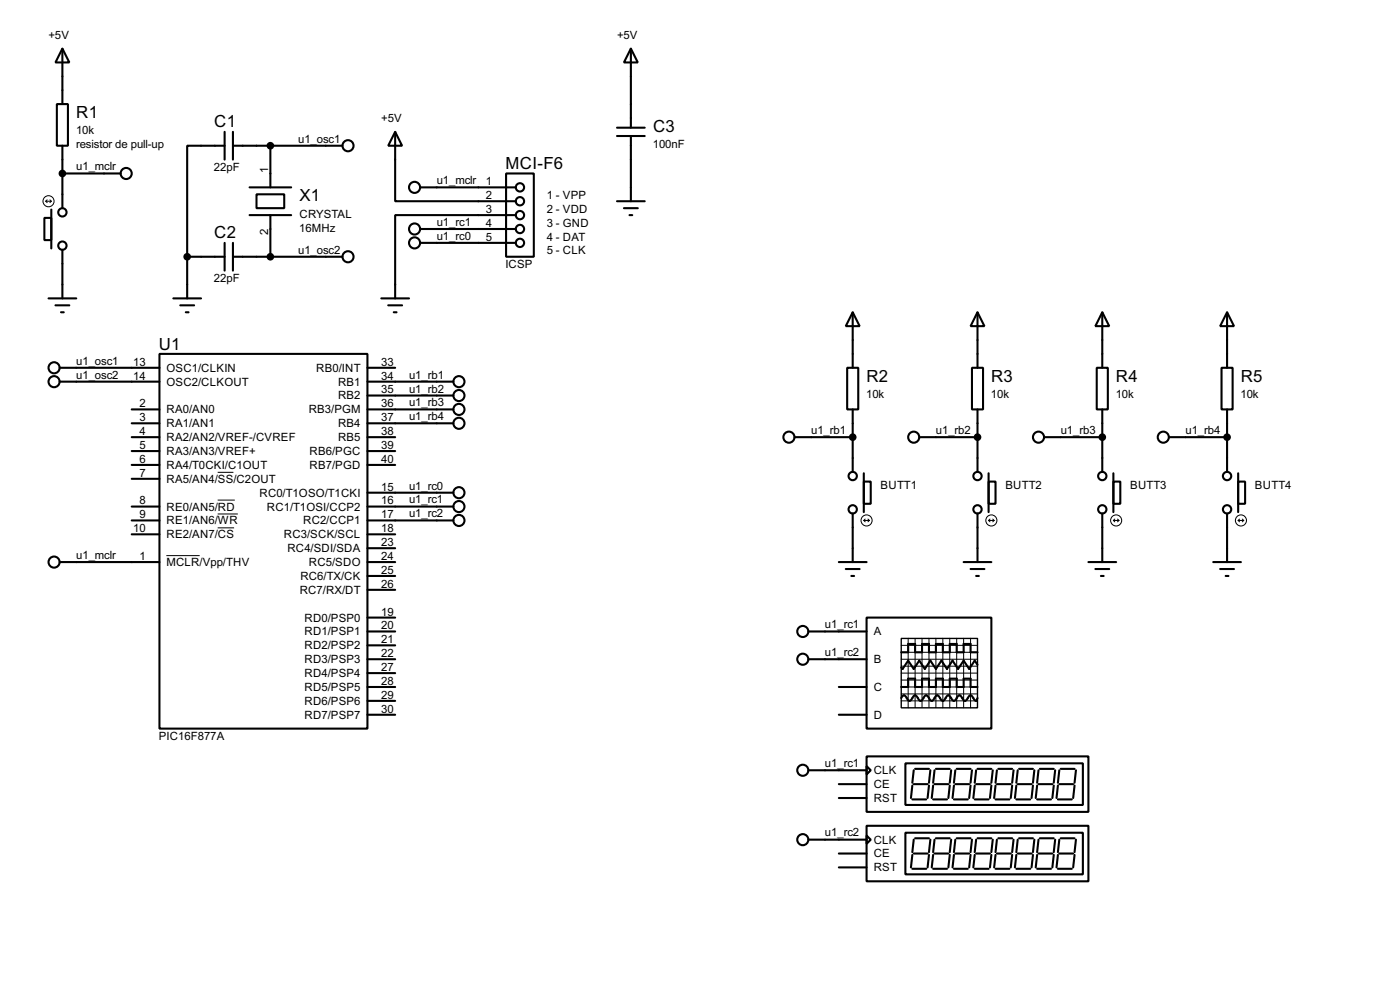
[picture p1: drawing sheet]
<svg xmlns="http://www.w3.org/2000/svg" width="256mm" height="180mm" viewBox="0 0 256 180" stroke-linecap="round" stroke-linejoin="round" font-family="sans-serif">
<g fill="none" stroke="#000" stroke-width=".38">
<path d="M10.4 19h2v7.7h-2zM11.4 8.9l1.3 2.5h-2.5zM11.4 8.9v10.1M115.6 8.9l1.2 2.5h-2.5zM115.6 8.9v14.5M8.1 39.9h1.3v4h-1.3zM9.4 38.4v7.1M11.4 26.7v11.4M11.4 31.7h10.7M41.1 26.7h-6.8v20.3M41.1 24.1v5.1M42.7 26.7h20"/>
<path d="M42.7 24.1v5.1M45.7 34.3h7.6M45.7 39.4h7.6M47 35.6h5.1v2.5h-5.1zM49.5 26.7v7.6M49.5 39.4v7.6M72.4 24.1l1.3 2.6h-2.6zM72.4 24.1v12.7h22.1M77 34.3h17.5M92.7 31.7h5.1v15.3h-5.1zM94.5 39.4h-22.1v15.2M113 36.8h5.1"/>
<path d="M113 24.9h5.1M113 23.4h5.1M114.3 38.1h2.5M115.3 39.4h.5M115.6 24.9v11.9M8.9 54.6h5.1M10.2 55.9h2.5M11.2 57.1h.5M11.4 45.7v8.9M31.7 54.6h5.1M33 55.9h2.6M34 57.1h.5"/>
<path d="M34.3 47v7.6M34.3 47h6.8M41.1 44.4v5.1M42.7 47h20M42.7 44.4v5.1M69.8 54.6h5.1M71.1 55.9h2.6M72.1 57.1h.5M77 44.4h17.5M77 41.9h17.5M156.2 57.1l1.3 2.6h-2.6zM156.2 57.1v10.2"/>
<path d="M179.1 57.1l1.2 2.6h-2.5zM179.1 57.1v10.2M201.9 57.1l1.3 2.6h-2.5zM201.9 57.1v10.2M224.8 57.1l1.3 2.6h-2.6zM224.8 57.1v10.2M10.9 67.3h18.3M10.9 69.8h18.3M24.1 74.9h5.1M24.1 77.5h5.1M29.2 64.8h38.1v68.5h-38.1zM67.3 67.3h5.1"/>
<path d="M67.3 69.8h15.8M67.3 72.4h15.8M67.3 74.9h15.8M67.3 77.5h15.8M155.2 67.3h2v7.6h-2zM156.2 74.9v11.5M178.1 67.3h2v7.6h-2zM179.1 74.9v11.5M200.9 67.3h2v7.6h-2zM201.9 74.9v11.5M223.8 67.3h2v7.6h-2zM224.8 74.9v11.5"/>
<path d="M24.1 92.7h5.1M24.1 95.2h5.1M24.1 80h5.1M24.1 85.1h5.1M24.1 87.6h5.1M24.1 97.8h5.1M24.1 82.5h5.1M67.3 90.2h15.8M67.3 92.7h15.8M67.3 95.2h15.8M67.3 80h5.1M67.3 85.1h5.1"/>
<path d="M67.3 97.8h5.1M67.3 82.5h5.1M145.5 80h10.7M156.2 94v8.9M158.2 88.1h1.3v4.1h-1.3zM158.2 86.6v7.1M168.4 80h10.7M179.1 94v8.9M181.1 88.1h1.3v4.1h-1.3zM181.1 86.6v7.1M191.3 80h10.6M201.9 94v8.9"/>
<path d="M204 88.1h1.2v4.1h-1.2zM204 86.6v7.1M214.1 80h10.7M224.8 94v8.9M226.8 88.1h1.3v4.1h-1.3zM226.8 86.6v7.1M10.9 102.9h18.3M67.3 102.9h5.1M67.3 115.6h5.1M67.3 113h5.1M67.3 118.1h5.1M67.3 107.9h5.1"/>
<path d="M67.3 105.4h5.1M67.3 100.3h5.1M148.1 115.6h10.6M153.7 102.9h5M154.9 104.1h2.6M156 105.4h.5M158.7 113h22.9v20.3h-22.9zM165.1 119.4h1.3v-1.5h1.2v1.5h1.3v-1.5h1.3v1.5h1.2v-1.5h1.3v1.5h1.3v-1.5h1.3v1.5h1.2v-1.5h1.3v1.5h1.3M176.5 102.9h5.1M177.8 104.1h2.5M178.8 105.4h.5M199.4 102.9h5.1"/>
<path d="M200.7 104.1h2.5M201.7 105.4h.5M222.2 102.9h5.1M223.5 104.1h2.6M224.5 105.4h.5M67.3 120.6h5.1M67.3 130.8h5.1M67.3 128.3h5.1M67.3 125.7h5.1M67.3 123.2h5.1M148.1 120.6h10.6M153.7 130.8h5"/>
<path d="M153.7 125.7h5M158.7 138.4h40.7v10.2h-40.7zM165.1 127.8l.2-.4 .3-.1 .3 .1 .5 .7 .2 .2 .3-.2 .5-.7 .2-.1 .3 .1 .5 .7 .3 .2 .2-.2 .5-.7 .3-.1 .2 .1 .5 .7 .3 .2 .2-.2 .5-.7 .3-.1 .2 .1 .6 .7 .2 .2 .3-.2 .5-.7 .2-.1 .3 .1 .5 .7 .3 .2 .2-.2 .5-.7 .3-.1 .2 .1 .5 .7 .3 .2 .2-.2 .5-.7 .3-.1 .2 .1 .6 .7 .2 .2 .3-.5M165.1 125.7h1.3v-1.5h1.2v1.5h1.3v-1.5h1.3v1.5h1.2v-1.5h1.3v1.5h1.3v-1.5h1.3v1.5h1.2v-1.5h1.3v1.5h1.3M165.9 139.7h32.5v7.6h-32.5zM179.1 121.7l-.5-.8-1.1 1.5-1-1.5-1 1.5-1-1.5-1 1.5-1-1.5-1.1 1.5-1-1.5-1 1.5-1-1.5-1 1.5-1-1.5-1 1.5-.3-.2M148.1 141h10.6M148.1 153.7h10.6M153.7 143.5h5M153.7 146h5M153.7 156.2h5M153.7 158.7h5"/>
<path d="M158.7 140.2l.8 .8-.8 .7zM158.7 151.1h40.7v10.2h-40.7zM158.7 152.9l.8 .8-.8 .7zM165.9 152.4h32.5v7.6h-32.5zM167.1 143.8l-.2 2.2M167.1 146.3h2.6M167.1 156.5l-.2 2.2M167.1 159h2.6M167.4 141l-.3 2.3M167.4 143.5h2.5M167.4 153.7l-.3 2.3M167.4 156.2h2.5"/>
<path d="M167.6 140.7h2.6M167.6 153.4h2.6M170.2 143.8l-.3 2.2M170.2 156.5l-.3 2.2M170.4 141l-.2 2.3M170.4 153.7l-.2 2.3M170.9 146.3h2.6M170.9 143.8l-.2 2.2M170.9 159h2.6M170.9 156.5l-.2 2.2M171.2 143.5h2.5M171.2 141l-.3 2.3"/>
<path d="M171.2 156.2h2.5M171.2 153.7l-.3 2.3M171.4 140.7h2.6M171.4 153.4h2.6M174 143.8l-.3 2.2M174 156.5l-.3 2.2M174.2 141l-.2 2.3M174.2 153.7l-.2 2.3M174.8 146.3h2.5M174.8 143.8l-.3 2.2M174.8 159h2.5M174.8 156.5l-.3 2.2"/>
<path d="M175 143.5h2.5M175 141l-.2 2.3M175 156.2h2.5M175 153.7l-.2 2.3M175.3 140.7h2.5M175.3 153.4h2.5M177.8 143.8l-.3 2.2M177.8 156.5l-.3 2.2M178.1 141l-.3 2.3M178.1 153.7l-.3 2.3M178.6 146.3h2.5M178.6 143.8l-.3 2.2"/>
<path d="M178.6 159h2.5M178.6 156.5l-.3 2.2M178.8 143.5h2.6M178.8 141l-.2 2.3M178.8 156.2h2.6M178.8 153.7l-.2 2.3M179.1 140.7h2.5M179.1 153.4h2.5M181.6 143.8l-.2 2.2M181.6 156.5l-.2 2.2M181.9 141l-.3 2.3M181.9 153.7l-.3 2.3"/>
<path d="M182.4 146.3h2.5M182.4 143.8l-.3 2.2M182.4 159h2.5M182.4 156.5l-.3 2.2M182.6 143.5h2.6M182.6 141l-.2 2.3M182.6 156.2h2.6M182.6 153.7l-.2 2.3M182.9 140.7h2.5M182.9 153.4h2.5M185.4 143.8l-.2 2.2M185.4 156.5l-.2 2.2"/>
<path d="M185.7 141l-.3 2.3M185.7 153.7l-.3 2.3M186.2 146.3h2.5M186.2 143.8l-.3 2.2M186.2 159h2.5M186.2 156.5l-.3 2.2M186.4 143.5h2.6M186.4 141l-.2 2.3M186.4 156.2h2.6M186.4 153.7l-.2 2.3M186.7 140.7h2.5M186.7 153.4h2.5"/>
<path d="M189.2 143.8l-.2 2.2M189.2 156.5l-.2 2.2M189.5 141l-.3 2.3M189.5 153.7l-.3 2.3M190 146.3h2.5M190 143.8l-.3 2.2M190 159h2.5M190 156.5l-.3 2.2M190.2 143.5h2.6M190.2 141l-.2 2.3M190.2 156.2h2.6M190.2 153.7l-.2 2.3"/>
<path d="M190.5 140.7h2.5M190.5 153.4h2.5M193 143.8l-.2 2.2M193 156.5l-.2 2.2M193.3 141l-.3 2.3M193.3 153.7l-.3 2.3M193.8 146.3h2.5M193.8 143.8l-.3 2.2M193.8 159h2.5M193.8 156.5l-.3 2.2M194.1 143.5h2.5M194.1 141l-.3 2.3"/>
<path d="M194.1 156.2h2.5M194.1 153.7l-.3 2.3M194.3 140.7h2.5M194.3 153.4h2.5M196.8 143.8l-.2 2.2M196.8 156.5l-.2 2.2M197.1 141l-.3 2.3M197.1 153.7l-.3 2.3"/>
<circle cx="11.4" cy="38.9" r=".76"/>
<circle cx="23.1" cy="31.8" r="1.02"/>
<circle cx="63.8" cy="26.7" r="1.02"/>
<circle cx="75.9" cy="34.3" r="1.02"/>
<circle cx="95.2" cy="36.8" r=".76"/>
<circle cx="95.2" cy="34.3" r=".76"/>
<circle cx="95.2" cy="39.4" r=".76"/>
<circle cx="11.4" cy="45" r=".76"/>
<circle cx="63.8" cy="47" r="1.02"/>
<circle cx="75.9" cy="44.5" r="1.02"/>
<circle cx="75.9" cy="41.9" r="1.02"/>
<circle cx="95.2" cy="44.5" r=".76"/>
<circle cx="95.2" cy="41.9" r=".76"/>
<circle cx="9.9" cy="67.3" r="1.02"/>
<circle cx="9.9" cy="69.9" r="1.02"/>
<circle cx="84.1" cy="72.4" r="1.02"/>
<circle cx="84.1" cy="74.9" r="1.02"/>
<circle cx="84.1" cy="77.5" r="1.02"/>
<circle cx="84.1" cy="69.9" r="1.02"/>
<circle cx="84.1" cy="95.3" r="1.02"/>
<circle cx="84.1" cy="92.7" r="1.02"/>
<circle cx="84.1" cy="90.2" r="1.02"/>
<circle cx="144.5" cy="80" r="1.02"/>
<circle cx="156.2" cy="93.2" r=".76"/>
<circle cx="156.2" cy="87.1" r=".76"/>
<circle cx="167.4" cy="80" r="1.02"/>
<circle cx="179.1" cy="93.2" r=".76"/>
<circle cx="179.1" cy="87.1" r=".76"/>
<circle cx="190.2" cy="80" r="1.02"/>
<circle cx="201.9" cy="93.2" r=".76"/>
<circle cx="201.9" cy="87.1" r=".76"/>
<circle cx="213.1" cy="80" r="1.02"/>
<circle cx="224.8" cy="93.2" r=".76"/>
<circle cx="224.8" cy="87.1" r=".76"/>
<circle cx="9.9" cy="102.9" r="1.02"/>
<circle cx="147.1" cy="115.6" r="1.02"/>
<circle cx="147.1" cy="120.7" r="1.02"/>
<circle cx="147.1" cy="153.7" r="1.02"/>
<circle cx="147.1" cy="141" r="1.02"/>
</g>
<g fill="none" stroke="#000" stroke-width=".18">
<path d="M8.4 36.8h1M8.4 36.8l.2 .3M8.6 36.6l-.2 .2M9.1 36.6l.3 .2M9.4 36.8l-.3 .3M39.9 86.4h2.9M39.9 91.5h3.1M39.9 94.1h3.7M39.9 96.6h3M158.2 95.2h1.1M158.2 95.2l.3 .3M158.5 95l-.3 .2"/>
<path d="M159 95l.3 .2M159.3 95.2l-.3 .3M181.1 95.2h1M181.1 95.2l.3 .3M181.4 95l-.3 .2M181.9 95l.2 .2M182.1 95.2l-.2 .3M204 95.2h1M204 95.2l.2 .3M204.2 95l-.2 .2M204.7 95l.3 .2M205 95.2l-.3 .3"/>
<path d="M226.8 95.2h1M226.8 95.2l.3 .3M227.1 95l-.3 .2M227.6 95l.2 .2M227.8 95.2l-.2 .3M30.5 101.7h6.1M165.1 118.1h14M165.1 119.4h14M166.4 116.8v12.7M167.6 116.8v12.7M168.9 116.8v12.7M170.2 116.8v12.7"/>
<path d="M171.4 116.8v12.7M172.7 116.8v12.7M174 116.8v12.7M175.3 116.8v12.7M176.5 116.8v12.7M177.8 116.8v12.7M165.1 120.6h14M165.1 121.9h14M165.1 124.5h14M165.1 125.7h14M165.1 127h14M165.1 128.3h14"/>
<path d="M165.1 123.2h14"/>
<circle cx="8.9" cy="36.8" r="1.02"/>
<circle cx="158.7" cy="95.3" r="1.02"/>
<circle cx="181.6" cy="95.3" r="1.02"/>
<circle cx="204.5" cy="95.3" r="1.02"/>
<circle cx="227.3" cy="95.3" r="1.02"/>
</g>
<g fill="#000" stroke="#000" stroke-width=".38">
<circle cx="11.4" cy="31.7" r=".51"/>
<circle cx="49.5" cy="26.7" r=".51"/>
<circle cx="34.3" cy="47" r=".51"/>
<circle cx="49.5" cy="47" r=".51"/>
<circle cx="156.2" cy="80" r=".51"/>
<circle cx="179.1" cy="80" r=".51"/>
<circle cx="201.9" cy="80" r=".51"/>
<circle cx="224.8" cy="80" r=".51"/>
</g>
<path d="M165.1 116.8h14v12.7h-14z" fill="none" stroke="#000" stroke-width=".25"/>
<g font-size="3.4">
<text x="14" y="21.6">R1</text>
<text x="39.3" y="23.3">C1</text>
<text x="119.6" y="24.2">C3</text>
<text x="92.6" y="30.9">MCI-F6</text>
<text x="54.9" y="36.9">X1</text>
<text x="39.3" y="43.6">C2</text>
<text x="29.1" y="64">U1</text>
<text x="158.7" y="69.9">R2</text>
<text x="181.6" y="69.9">R3</text>
<text x="204.4" y="69.9">R4</text>
<text x="227.3" y="69.9">R5</text>
</g>
<g font-size="2.3">
<text x="8.9" y="7.1">+5V</text>
<text x="113" y="7.1">+5V</text>
<text x="69.8" y="22.3">+5V</text>
<text x="13.9" y="24.6">10k</text>
<text x="13.9" y="27.1">resistor de pull-up</text>
<text x="54.6" y="26.1">u1_osc1</text>
<text x="119.6" y="27.1">100nF</text>
<text x="14" y="31.2">u1_mclr</text>
<text x="39.2" y="31.3">22pF</text>
<text x="49.1" y="31.8" transform="rotate(-90 49.1 31.8)">1</text>
<text x="80" y="33.7">u1_mclr</text>
<text x="89" y="33.9">1</text>
<text x="54.9" y="39.8">CRYSTAL</text>
<text x="80" y="41.4">u1_rc1</text>
<text x="89" y="36.4">2</text>
<text x="89" y="39">3</text>
<text x="89" y="41.5">4</text>
<text x="100.2" y="36.4">1 - VPP</text>
<text x="100.2" y="38.9">2 - VDD</text>
<text x="100.2" y="41.5">3 - GND</text>
<text x="49.1" y="43.1" transform="rotate(-90 49.1 43.1)">2</text>
<text x="54.6" y="46.4">u1_osc2</text>
<text x="54.8" y="42.4">16MHz</text>
<text x="80" y="43.9">u1_rc0</text>
<text x="89" y="44.1">5</text>
<text x="100.2" y="44">4 - DAT</text>
<text x="100.2" y="46.6">5 - CLK</text>
<text x="39.2" y="51.6">22pF</text>
<text x="92.6" y="49.1">ICSP</text>
<text x="14" y="66.8">u1_osc1</text>
<text x="14" y="69.3">u1_osc2</text>
<text x="24.4" y="66.9">13</text>
<text x="24.4" y="69.5">14</text>
<text x="30.5" y="68">OSC1/CLKIN</text>
<text x="30.5" y="70.6">OSC2/CLKOUT</text>
<text x="57.9" y="68">RB0/INT</text>
<text x="61.9" y="70.6">RB1</text>
<text x="69.8" y="69.5">34</text>
<text x="69.8" y="66.9">33</text>
<text x="74.9" y="69.3">u1_rb1</text>
<text x="74.9" y="71.8">u1_rb2</text>
<text x="25.5" y="74.5">2</text>
<text x="25.5" y="77.1">3</text>
<text x="30.5" y="75.6">RA0/AN0</text>
<text x="56.6" y="75.6">RB3/PGM</text>
<text x="61.9" y="73.1">RB2</text>
<text x="69.8" y="77.1">37</text>
<text x="69.8" y="74.5">36</text>
<text x="69.8" y="72">35</text>
<text x="74.9" y="74.4">u1_rb3</text>
<text x="74.9" y="76.9">u1_rb4</text>
<text x="158.7" y="72.9">10k</text>
<text x="181.5" y="72.9">10k</text>
<text x="204.4" y="72.9">10k</text>
<text x="227.2" y="72.9">10k</text>
<text x="25.5" y="79.6">4</text>
<text x="25.5" y="82.2">5</text>
<text x="30.5" y="78.2">RA1/AN1</text>
<text x="30.5" y="80.7">RA2/AN2/VREF-/CVREF</text>
<text x="30.5" y="83.3">RA3/AN3/VREF+</text>
<text x="56.7" y="83.3">RB6/PGC</text>
<text x="61.9" y="80.7">RB5</text>
<text x="61.9" y="78.2">RB4</text>
<text x="69.8" y="82.2">39</text>
<text x="69.8" y="79.6">38</text>
<text x="148.6" y="79.5">u1_rb1</text>
<text x="171.4" y="79.5">u1_rb2</text>
<text x="194.3" y="79.5">u1_rb3</text>
<text x="217.2" y="79.5">u1_rb4</text>
<text x="25.5" y="84.7">6</text>
<text x="25.5" y="87.2">7</text>
<text x="30.5" y="85.8">RA4/T0CKI/C1OUT</text>
<text x="30.5" y="88.3">RA5/AN4/SS/C2OUT</text>
<text x="56.7" y="85.8">RB7/PGD</text>
<text x="69.8" y="84.7">40</text>
<text x="69.8" y="89.8">15</text>
<text x="74.9" y="89.6">u1_rc0</text>
<text x="161.3" y="89.5">BUTT1</text>
<text x="184.2" y="89.5">BUTT2</text>
<text x="207" y="89.5">BUTT3</text>
<text x="229.9" y="89.5">BUTT4</text>
<text x="25.5" y="92.3">8</text>
<text x="25.5" y="94.9">9</text>
<text x="30.5" y="93.4">RE0/AN5/RD</text>
<text x="30.5" y="96">RE1/AN6/WR</text>
<text x="47.5" y="90.9">RC0/T1OSO/T1CKI</text>
<text x="48.9" y="93.4">RC1/T1OSI/CCP2</text>
<text x="55.5" y="96">RC2/CCP1</text>
<text x="69.8" y="92.3">16</text>
<text x="69.8" y="94.9">17</text>
<text x="74.9" y="92.1">u1_rc1</text>
<text x="74.9" y="94.7">u1_rc2</text>
<text x="24.4" y="97.4">10</text>
<text x="30.5" y="98.5">RE2/AN7/CS</text>
<text x="52" y="98.5">RC3/SCK/SCL</text>
<text x="52.7" y="101">RC4/SDI/SDA</text>
<text x="69.8" y="97.4">18</text>
<text x="69.8" y="99.9">23</text>
<text x="14" y="102.3">u1_mclr</text>
<text x="25.5" y="102.5">1</text>
<text x="30.5" y="103.6">MCLR/Vpp/THV</text>
<text x="55" y="106.1">RC6/TX/CK</text>
<text x="56.6" y="103.6">RC5/SDO</text>
<text x="69.8" y="107.6">26</text>
<text x="69.8" y="105">25</text>
<text x="69.8" y="102.5">24</text>
<text x="54.9" y="108.7">RC7/RX/DT</text>
<text x="55.8" y="113.7">RD0/PSP0</text>
<text x="69.8" y="112.6">19</text>
<text x="55.8" y="116.3">RD1/PSP1</text>
<text x="55.8" y="118.8">RD2/PSP2</text>
<text x="69.8" y="115.2">20</text>
<text x="69.8" y="117.7">21</text>
<text x="151.1" y="115">u1_rc1</text>
<text x="160.1" y="116.3">A</text>
<text x="55.8" y="123.9">RD4/PSP4</text>
<text x="55.8" y="121.4">RD3/PSP3</text>
<text x="69.8" y="125.3">28</text>
<text x="69.8" y="122.8">27</text>
<text x="69.8" y="120.3">22</text>
<text x="151.1" y="120.1">u1_rc2</text>
<text x="160.1" y="121.4">B</text>
<text x="55.8" y="131.5">RD7/PSP7</text>
<text x="55.8" y="129">RD6/PSP6</text>
<text x="55.8" y="126.4">RD5/PSP5</text>
<text x="69.8" y="130.4">30</text>
<text x="69.8" y="127.9">29</text>
<text x="160.1" y="126.4">C</text>
<text x="160.1" y="131.5">D</text>
<text x="29.1" y="135.4">PIC16F877A</text>
<text x="151.1" y="140.4">u1_rc1</text>
<text x="160.1" y="141.7">CLK</text>
<text x="160.1" y="146.8">RST</text>
<text x="160.1" y="144.2">CE</text>
<text x="151.1" y="153.1">u1_rc2</text>
<text x="160.1" y="154.4">CLK</text>
<text x="160.1" y="159.5">RST</text>
<text x="160.1" y="156.9">CE</text>
</g>
</svg>
